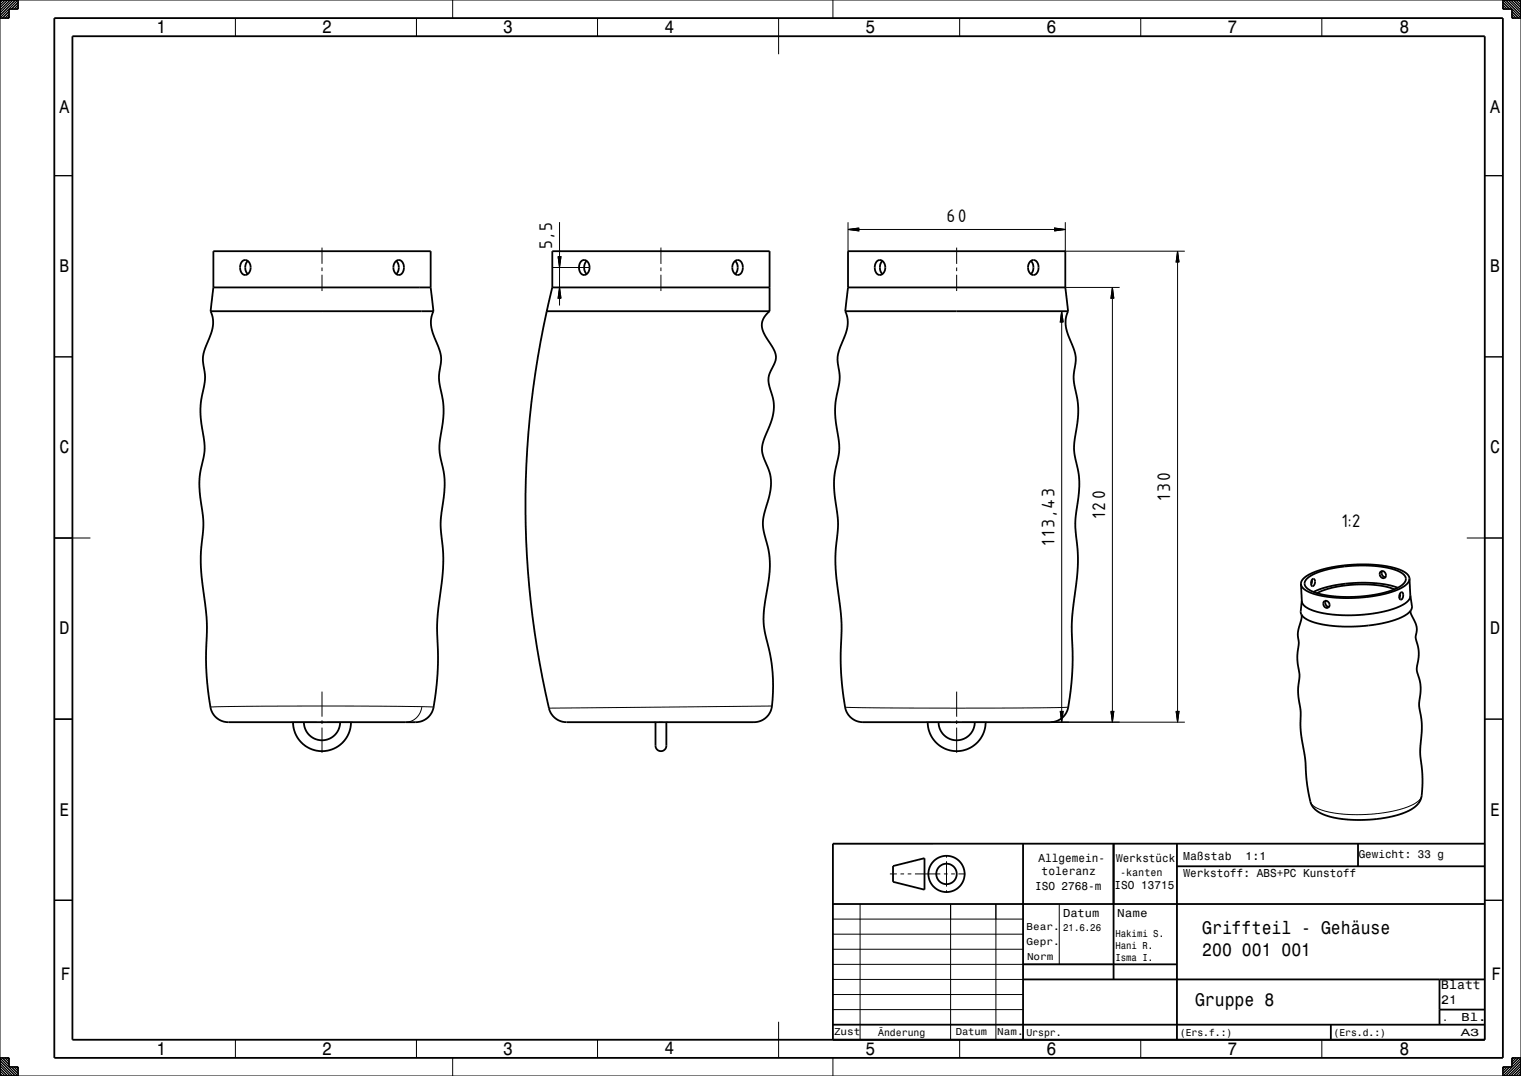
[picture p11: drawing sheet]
<svg xmlns="http://www.w3.org/2000/svg" width="420mm" height="297mm" viewBox="0 0 420 297" stroke-linecap="round" stroke-linejoin="round" font-family="sans-serif">
<!-- layer:  General  -->
<g fill="none" stroke="#000" stroke-width=".28">
<path d="M125 0v5M230 0v5M88.9 68.3v4.5M88.9 73.8v1M88.9 75.8v4.5M152.5 73.8h10.3M154.1 70.9h.8l-.4 2.9zM154.5 79.3l.4 3h-.8zM154.5 61.3v9.6M154.5 73.8v5.5M182.5 68.3v4.5M182.5 73.8v1"/>
<path d="M182.5 75.8v4.5M234.2 63.3l2.9-.4v.8zM234.2 61.3v8M237.1 63.3h54.1M264.2 68.3v4.5M264.2 73.8v1M264.2 75.8v4.5M291.2 62.9l3 .4-3 .4zM294.2 61.3v8h33M294.2 79.3h15M307.2 79.3l.4 3h-.8zM325.2 69.3l.4 3h-.8z"/>
<path d="M325.2 72.3v124.1M154.5 82.3v2M293.2 85.9l.4 3h-.8zM293.2 88.9v107.5M307.2 82.3v114.1M80.5 199.3h6.9M88.4 199.3h1M88.9 190.9v6.9M88.9 198.8v1M90.4 199.3h7M116.5 195.1a4.7 4.7 0 0 1-4.4 4.2M116.5 195.1l3.2 .1"/>
<path d="M116.5 195.1l-32.4-.2-26 .3M180.7 199.3h.3M182 199.3h1M184 199.3h.3M213.2 194.9l-61.6 .6M233.4 195.2l17.9 .2a1079.6 1079.6 0 0 0 43.6-.2h.1M255.7 199.3h7M263.7 199.3h1M264.2 190.9v6.9M264.2 198.8v1M265.7 199.3h6.9M290.1 199.3h37.1"/>
<path d="M292.8 196.4h.8l-.4 2.9zM306.8 196.4h.8l-.4 2.9zM324.8 196.4h.8l-.4 2.9zM88.9 200.8v7M264.2 200.8v7M392.6 219.7l-.5 .9M261.4 236v.7M261.4 237.7v7M392.1 220.6l-.4 1.2M392.1 220.6l-.2 .3a16.1 16.1 0 0 1-8.6 3.2 38.8 38.8 0 0 1-19.2-.9l-1.6-.9-.7-1M245.7 241.2h1.9M248.7 241.2h1"/>
<path d="M250.6 241.2h1.1M252.6 241.2h7.1M260.6 241.2h1.1M261.4 245.7v.7M262.7 241.2h1M264.7 241.2h1.9M125 292v5M230 292v5"/>
</g>
<g fill="none" stroke="#000" stroke-width=".5">
<path d="M58.9 79.3l-.7 6.6M58.9 79.3v-10h60v10M58.9 79.3h60M66.9 72.2a1.41 1.41 0 0 1 1.6-.2 1.41 1.41 0 0 1 .7 1.5 1.74 1.74 0 0 1-1.9 2.3 2.5 2.5 0 0 1-.4-3.6zM68.4 72a2.65 2.65 0 0 0 0 3.6M109.3 72.1a1.36 1.36 0 0 1 1.5-.1 1.36 1.36 0 0 1 .7 1.4 1.96 1.96 0 0 1-1.4 2.5 2.2 2.2 0 0 1-.8-3.8zM109.4 72a2.64 2.64 0 0 1 0 3.6M118.9 79.3l.8 6.6M152.5 79.3l-1.5 6.6M152.5 79.3v-10h60v16.6M152.5 79.3h60M160.5 72.2a1.41 1.41 0 0 1 1.6-.2 1.41 1.41 0 0 1 .7 1.4 1.75 1.75 0 0 1-1.9 2.4 2.49 2.49 0 0 1-.4-3.6z"/>
<path d="M162 72a2.65 2.65 0 0 0 0 3.6M202.9 72.1a1.36 1.36 0 0 1 1.5-.1 1.36 1.36 0 0 1 .7 1.4 1.96 1.96 0 0 1-1.4 2.5 2.2 2.2 0 0 1-.8-3.8zM203 72a2.63 2.63 0 0 1 0 3.6M234.2 79.3l-.8 6.6M234.2 79.3v-10h60v10M234.2 79.3h60M242.1 72.2a1.41 1.41 0 0 1 1.6-.2 1.41 1.41 0 0 1 .7 1.5 1.74 1.74 0 0 1-1.8 2.3 2.5 2.5 0 0 1-.5-3.6zM243.7 72a2.65 2.65 0 0 0 0 3.6M284.5 72.2a1.36 1.36 0 0 1 1.6-.2 1.36 1.36 0 0 1 .7 1.4 1.77 1.77 0 0 1-1.6 2.5 2.3 2.3 0 0 1-.7-3.7zM284.7 72a2.64 2.64 0 0 1 0 3.6M294.2 79.3l.7 6.6M58.2 85.9a8.5 8.5 0 0 1-.5 7.6 10.9 10.9 0 0 0-1.5 7.6 13.9 13.9 0 0 1-.4 7.9l-.2 1.4a27.8 27.8 0 0 0 .7 10.5 16.8 16.8 0 0 1-.8 8.5 26.4 26.4 0 0 0 .3 11.4 28.8 28.8 0 0 1-.2 10.1 57.7 57.7 0 0 0 1 15.7 58.1 58.1 0 0 1 .3 13.4 54.7 54.7 0 0 0 1.7 16.6 5 5 0 0 0 4.4 2.7h51.8a5 5 0 0 0 4.9-4.1 85.9 85.9 0 0 0 1-21.7 124.8 124.8 0 0 1 1.5-15.2 66.1 66.1 0 0 0-.5-13.3l.2-3.5a28.5 28.5 0 0 0 .4-12.5 18.3 18.3 0 0 1-.2-11 26.3 26.3 0 0 0-.8-12.4 21.4 21.4 0 0 1 .5-6.3 17 17 0 0 0-2.1-6.9 8 8 0 0 1 0-6.5"/>
<path d="M58.2 85.9h61.5M151 85.9a243.8 243.8 0 0 0 .9 110.5 5 5 0 0 0 4.5 2.9h51.8a5 5 0 0 0 5-4.4 50.9 50.9 0 0 0-2-20.6 24.9 24.9 0 0 1 .4-10.3 28.3 28.3 0 0 0-.6-17 11.9 11.9 0 0 1 .7-7.5 14.1 14.1 0 0 0-.7-12.9 7.6 7.6 0 0 1 .6-6.9 14.1 14.1 0 0 0 1.7-10.3l-.3-.9a7.1 7.1 0 0 1 .7-7.7 4.4 4.4 0 0 0-.5-5.1 12.9 12.9 0 0 1-2.8-5.7 4.9 4.9 0 0 1 2.1-4.1M151 85.9h61.5M233.4 85.9a8.4 8.4 0 0 1-.3 7.4 11.7 11.7 0 0 0-1.7 7.2 14.8 14.8 0 0 1-.4 8.8 26.3 26.3 0 0 0 .5 11.4 17.8 17.8 0 0 1-.8 9 29.2 29.2 0 0 0 .5 11.8 31.6 31.6 0 0 1-.4 9.8 60.1 60.1 0 0 0 1.1 15.3 61.6 61.6 0 0 1 .2 13.7v2.8a67.6 67.6 0 0 0 1.5 13 5 5 0 0 0 4.7 3.2h51.8a5 5 0 0 0 4.9-4.1 88.7 88.7 0 0 0 .9-22.3l.3-4.2a85.4 85.4 0 0 0 1.4-16.4l-.1-1.4a33 33 0 0 1 .3-13.7 25.1 25.1 0 0 0-1-11.3 18.1 18.1 0 0 1 .5-7.8 25 25 0 0 0-.6-12 21.3 21.3 0 0 1 .4-6.7 19.5 19.5 0 0 0-2.3-7.3 7.7 7.7 0 0 1 .1-6.2M233.4 85.9h61.5M360.9 159.7l2.3-1.4 3.6-1.2 4.7-.8 5-.2 4.5 .3 3.8 .7 2.5 1.2 .6 .7 .3 .8-.3 .9-1 1-1.3 .7-2.2 .9-5.5 1.1-6.2 .4-5.7-.5-2.4-.6-1.5-.6-1.2-.7-.6-.9v-.9zM362.4 159.9a.5 .5 0 0 1 .6 0 .5 .5 0 0 1 .1 .6l-.2 .9-.4 .4a1.2 1.2 0 0 1-.1-1.9zM381.2 157.9a.96 .96 0 0 1 1.4 .4 .96 .96 0 0 1-.7 1.3 1.13 1.13 0 0 1-.7-1.7zM381.7 157.6l-.2 .4a1.17 1.17 0 0 0 1.1 1.3M389.2 159.7l-.3-.9-1-.8-1.4-.8-2-.6-5.3-.7-5.1-.1-5.9 .7-4.8 1.3-3.1 1.6-.8 .9-.3 .9M389.2 159.7l-.2 .9-.8 .9-1.4 .9-1.7 .7-4.6 1.2-5.9 .7h-5.8l-4.8-.8-2-.6-1.5-.7-.9-.8-.4-.9M389.2 159.7l.2 5-.5 1-.9 .8-2.5 1.3-3.1 .9-3.4 .7-4.4 .4h-3.9l-4.1-.3-3.1-.7-2.3-.9-1.1-.8-.5-.8-.4-5.1"/>
<path d="M359.5 165.8l-.3 3 .2 .8M362.2 160.1l-.1 1.2M365.7 166a.97 .97 0 0 1 1.3 .5 .97 .97 0 0 1-.7 1.3l-.4-.2a1.12 1.12 0 0 1-.2-1.6zM366.1 165.8a1.16 1.16 0 0 0 .9 1.7M385 162.7l-2-.7-2.7-.5-6-.1-6.1 .8-2.8 .7-1.7 .8M386 162.2l-2-.6-2.8-.5-3.2-.2h-3.7l-3.3 .3-3.5 .6-2.8 .7-2 .9M386.6 163.8l-.2 1.3M386.8 163.6a.54 .54 0 0 1 .7 .1 .54 .54 0 0 1 0 .7l-.1 .4a.58 .58 0 0 1-.7 .7 .58 .58 0 0 1-.3-.9zM389.4 164.4l.5 3.4a2.89 2.89 0 0 1-1.5 1.8 31.6 31.6 0 0 1-15.4 3.4 26 26 0 0 1-12.2-2.1l-1.4-1.3M389.5 168.6l.5 1.6a5.7 5.7 0 0 1 .9 5.5 16.3 16.3 0 0 1 .8 5.8v.4a7.3 7.3 0 0 0 .3 5.9 18.2 18.2 0 0 1-.1 6.8 29.1 29.1 0 0 1 .3 11.9v1.8a32 32 0 0 1 0 12.5 8.2 8.2 0 0 1-5.5 3.9 36.7 36.7 0 0 1-21.3 .1l-1.3-.6a4.7 4.7 0 0 1-2.3-2.9 66.2 66.2 0 0 1-1.5-12.5l-.4-2.3a37 37 0 0 1-.8-10.5l-.2-1.2a19.1 19.1 0 0 1-.1-8.3 22 22 0 0 1-.2-9.3v-.4a8.8 8.8 0 0 1 .7-5.7l.1-1.5M80.9 199.3a8 8 0 0 0 8 8 8 8 0 0 0 8-8M83.9 199.3a5 5 0 0 0 5 5 5 5 0 0 0 5-5"/>
<path d="M181 199.3v6.5a1.5 1.5 0 0 0 1.5 1.5 1.5 1.5 0 0 0 1.5-1.5v-6.5M256.2 199.3a8 8 0 0 0 8 8 8 8 0 0 0 8-8M259.2 199.3a5 5 0 0 0 5 5 5 5 0 0 0 5-5M246.6 239.1l8.7-2.2v8.7l-8.7-2.2zM307.5 232.9v16.6"/>
<circle cx="261.4" cy="241.2" r="5"/>
<circle cx="261.4" cy="241.2" r="2.82"/>
</g>
<!-- layer:  Basic Geometry  -->
<g fill="none" stroke="#000" stroke-width=".28">
<path d="M0 0h420v297h-420zM0 0h.1M.7 0l-.7 .7M1.4 0l-1.4 1.4M2.1 0l-2.1 2.1M2.5 3.2l-1.8 1.8M2.5 3.9l-1.1 1.1M2.5 4.6l-.4 .4M2.8 0l-2.8 2.8M3.5 0l-3.5 3.6M4.3 0l-4.3 4.3M5 0v2.5h-2.5v2.5h-2.5z"/>
<path d="M5 .7l-1.8 1.8M5 1.4l-1.1 1.1M5 2.1l-.4 .4M65 5v5M115 5v5M165 5v5M215 5v10M265 5v5M315 5v5M365 5v5M415 .6l1.8 1.9M415 1.4l1.1 1.1"/>
<path d="M415 2.1l.4 .4M415.1 0l4.9 5h-2.5v-2.5h-2.5zM415.8 0l4.2 4.2M416.5 0l3.5 3.5M417.2 0l2.8 2.8M417.5 3.2l1.9 1.8M417.5 3.9l1.1 1.1M417.5 4.6l.4 .4M417.9 0l2.1 2.1M418.6 0l1.4 1.4M419.3 0l.7 .7M15 48.5h5"/>
<path d="M410 48.5h5M15 98.5h5M410 98.5h5M15 148.5h10M405 148.5h10M15 198.5h5M410 198.5h5M230 232.9h27.5M410 232.9v54.1h-180M15 248.5h5M230 257.9h52.5M230 253.7h52.5"/>
<path d="M237.5 249.5v37.5M262.5 249.5v37.5M275 249.5v37.5M292.5 249.5v16.7M410 248.5h5M230 266.2h77.5M230 274.5h52.5M230 270.3h52.5M230 262h52.5M230 278.7h52.5M0 292h2.5v2.5h2.5v2.5l-5-4.9M0 296.3l.7 .7"/>
<path d="M0 295.6l1.4 1.4M0 294.9l2.1 2.1M0 294.2l2.8 2.8M0 293.5l3.5 3.5M0 292.8l4.2 4.2M.7 292l1.8 1.8M1.4 292l1.1 1.1M2.1 292l.4 .4M3.2 294.5l1.8 1.8M3.9 294.5l1.1 1.1M4.6 294.5l.4 .4M65 287v5"/>
<path d="M115 287v5M165 287v5M215 282v10M265 287v5M315 287v5M365 287v5M415.4 294.5l-.4 .5M416.2 294.5l-1.2 1.2M416.9 294.5l-1.9 1.9M417.9 292l-.4 .4M418.7 292l-1.2 1.2M419.4 292l-1.9 1.9"/>
<path d="M420 292h-2.5v2.5h-2.5v2.5M420 296.3l-.7 .7M420 295.6l-1.4 1.4M420 294.9l-2.1 2.1M420 294.2l-2.8 2.8M420 293.5l-3.5 3.5M420 292.8l-4.2 4.2M420 292.1l-4.9 4.9"/>
</g>
<g fill="none" stroke="#000" stroke-width=".5">
<path d="M15 5h400v287h-400zM20 10h390v277h-390zM282.5 232.9v54.1M307.5 232.9v37.4M325 232.9v54.1M325 239.1h85M375 232.9v6.2M410 232.9h-180v54.1M230 249.5h180M282.5 266.2h42.5M282.5 270.3h127.5M397.5 270.3v12.5"/>
<path d="M397.5 278.7h12.5M230 282.8h180M367.5 282.8v4.2"/>
</g>
<!-- layer:  Layer 2 -->
<path d="M0 0h5v2.5h-2.5v2.5h-2.5zM415 0h5v5h-2.5v-2.5h-2.5zM417.5 292h2.5v5h-5v-2.5h2.5z" fill="none" stroke="#000" stroke-width=".28"/>
<!-- layer:  General  -->
<g fill="#000" stroke="#000" stroke-width=".28">
<path d="M154.1 70.9h.8l-.4 2.9z" fill-rule="evenodd"/>
<path d="M234.2 63.3l2.9-.4v.8z" fill-rule="evenodd"/>
<path d="M291.2 62.9l3 .4-3 .4z" fill-rule="evenodd"/>
<path d="M325.2 69.3l.4 3h-.8z" fill-rule="evenodd"/>
<path d="M154.5 79.3l.4 3h-.8z" fill-rule="evenodd"/>
<path d="M293.2 85.9l.4 3h-.8z" fill-rule="evenodd"/>
<path d="M307.2 79.3l.4 3h-.8z" fill-rule="evenodd"/>
<path d="M292.8 196.4h.8l-.4 2.9z" fill-rule="evenodd"/>
<path d="M306.8 196.4h.8l-.4 2.9z" fill-rule="evenodd"/>
<path d="M324.8 196.4h.8l-.4 2.9z" fill-rule="evenodd"/>
</g>
<g font-size="5.4">
<text x="261.4" y="61.3">60</text>
<text x="152.5" y="68.8" transform="rotate(-90 152.5 68.8)">5,5</text>
<text x="305.2" y="143.4" transform="rotate(-90 305.2 143.4)">120</text>
<text x="323.2" y="138.4" transform="rotate(-90 323.2 138.4)">130</text>
<text x="370.5" y="145.4">1:2</text>
<text x="291.2" y="150.6" transform="rotate(-90 291.2 150.6)">113,43</text>
</g>
<g font-size="5">
<text x="43.2" y="9.1">1</text>
<text x="88.9" y="9.1">2</text>
<text x="138.9" y="9.1">3</text>
<text x="183.5" y="9">4</text>
<text x="239" y="9.1">5</text>
<text x="288.9" y="9.1">6</text>
<text x="338.9" y="9.1">7</text>
<text x="386.5" y="9.1">8</text>
<text x="16.5" y="31.1">A</text>
<text x="411.5" y="31.1">A</text>
<text x="16.5" y="75.1">B</text>
<text x="411.5" y="75.1">B</text>
<text x="16.5" y="125.1">C</text>
<text x="411.5" y="125.1">C</text>
<text x="16.5" y="175.1">D</text>
<text x="411.5" y="175.1">D</text>
<text x="16.5" y="225.1">E</text>
<text x="411.5" y="225.1">E</text>
<text x="332" y="257.8">Griffteil - Gehäuse</text>
<text x="332" y="263.8">200 001 001</text>
<text x="16.8" y="270.4">F</text>
<text x="411.8" y="270.4">F</text>
<text x="330" y="277.8">Gruppe 8</text>
<text x="43.2" y="291.1">1</text>
<text x="88.9" y="291.1">2</text>
<text x="138.9" y="291.1">3</text>
<text x="183.5" y="291">4</text>
<text x="239" y="291.1">5</text>
<text x="288.9" y="291.1">6</text>
<text x="338.9" y="291.1">7</text>
<text x="386.5" y="291.1">8</text>
</g>
<g font-size="3.5">
<text x="398" y="273">Blatt</text>
<text x="398" y="277.2">21</text>
</g>
<g font-size="3.2">
<text x="286.8" y="237.8">Allgemein-</text>
<text x="326.7" y="237.5">Maßstab</text>
<text x="343.9" y="237.5">1:1</text>
<text x="285.8" y="245.6">ISO 2768-m</text>
<text x="287.6" y="241.6">toleranz</text>
<text x="307.8" y="245.4">ISO 13715</text>
<text x="326.8" y="242">Werkstoff: ABS+PC Kunstoff</text>
<text x="293.5" y="253.2">Datum</text>
<text x="308.5" y="253.2">Name</text>
<text x="403.6" y="281.7">Bl.</text>
</g>
<g font-size="3.1">
<text x="308.2" y="238">Werkstück</text>
<text x="375.2" y="236.9">Gewicht: 33 g</text>
</g>
<g font-size="2.9">
<text x="309.3" y="241.7">-kanten</text>
<text x="403.4" y="285.9">A3</text>
</g>
<g font-size="2.8">
<text x="283.5" y="256.7">Bear.</text>
<text x="293.6" y="257">21.6.26</text>
<text x="283.5" y="260.7">Gepr.</text>
<text x="308" y="258.7">Hakimi S.</text>
<text x="308" y="262">Hani R.</text>
<text x="283.6" y="264.9">Norm</text>
<text x="308" y="265.3">Isma I.</text>
<text x="398" y="276.9">.</text>
<text x="398.3" y="281.7">.</text>
<text x="230.3" y="285.7">Zust</text>
<text x="242.5" y="285.8">Änderung</text>
<text x="263.9" y="285.7">Datum</text>
<text x="275.4" y="285.7">Nam.</text>
<text x="283.4" y="285.8">Urspr.</text>
<text x="325.8" y="285.8">(Ers.f.:)</text>
<text x="368.2" y="285.8">(Ers.d.:)</text>
</g>
</svg>
